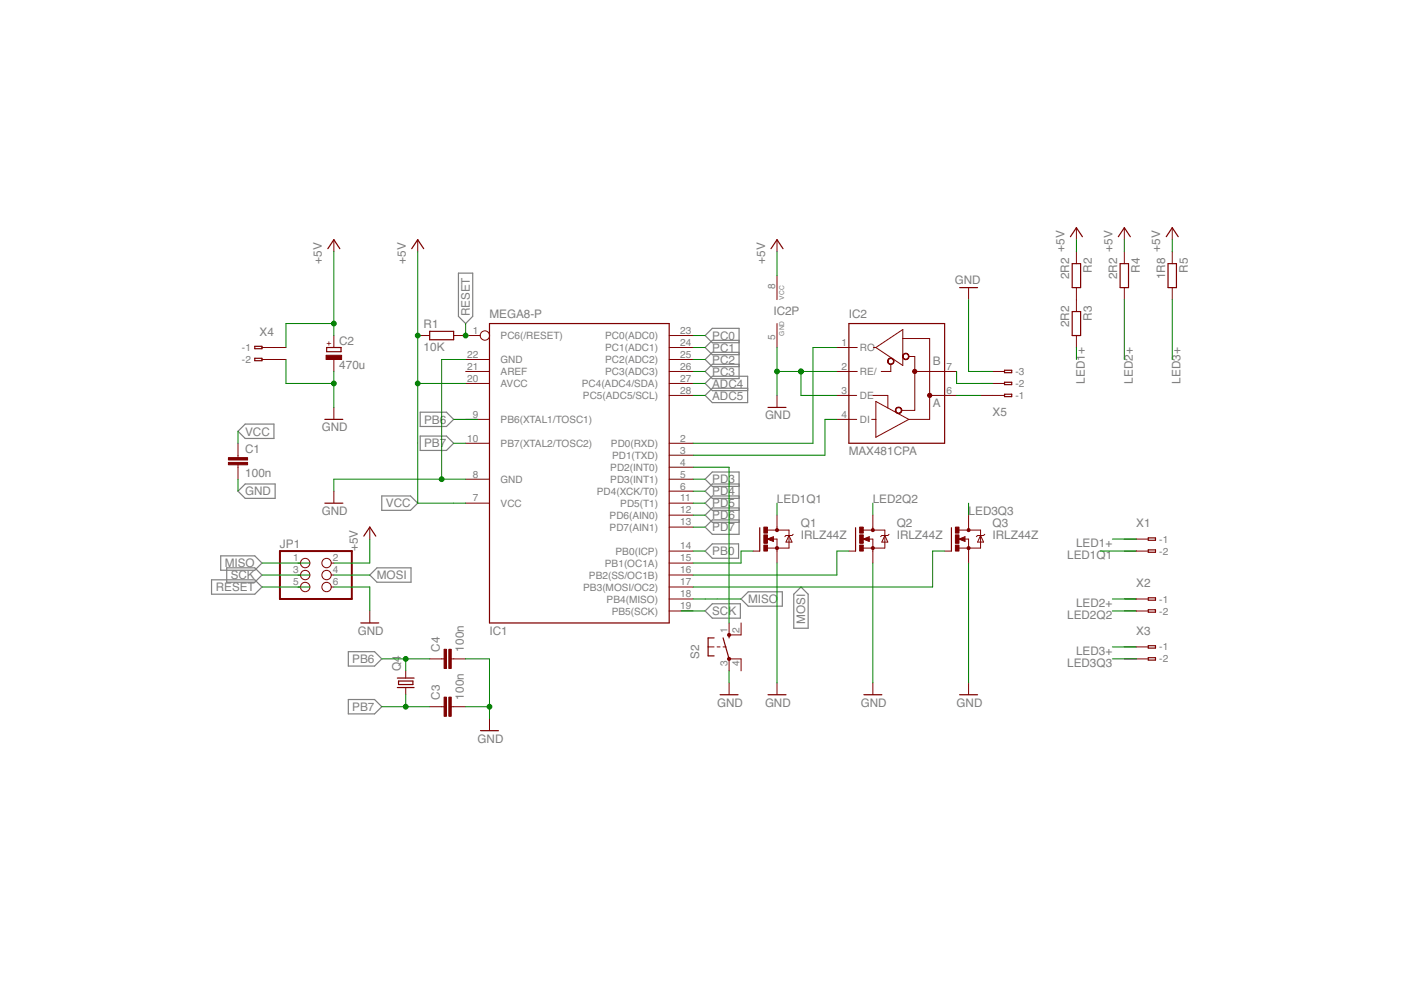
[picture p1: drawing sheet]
<svg xmlns="http://www.w3.org/2000/svg" width="297mm" height="210mm" viewBox="0 0 297 210" stroke-linecap="round" stroke-linejoin="round" font-family="sans-serif">
<g fill="#808080" stroke="#808080" stroke-width=".25">
<path d="M50.5 104.1l1.5-1.5z"/>
<path d="M52 102.6h6.3z"/>
<path d="M50.5 104.1l1.5 1.6z"/>
<path d="M52 105.7h6.3z"/>
<path d="M58.3 102.6v3.1z"/>
<path d="M169.8 124.5l1.5 1.5z"/>
<path d="M171.3 126v7.2z"/>
<path d="M169.8 124.5l-1.5 1.5z"/>
<path d="M168.3 126v7.2z"/>
<path d="M168.3 133.2h3z"/>
<path d="M78.4 121.9l1.5-1.5z"/>
<path d="M79.9 120.4h7.2z"/>
<path d="M78.4 121.9l1.5 1.5z"/>
<path d="M79.9 123.4h7.2z"/>
<path d="M87.1 120.4v3z"/>
<path d="M149.5 116.8l1.5-1.5z"/>
<path d="M151 115.3h5.6z"/>
<path d="M149.5 116.8l1.5 1.6z"/>
<path d="M151 118.4h5.6z"/>
<path d="M156.6 115.3v3.1z"/>
<path d="M94.7 90.4l1.5-1.5z"/>
<path d="M89.1 90.4h5.6z"/>
<path d="M94.7 87.4l1.5 1.5z"/>
<path d="M89.1 87.4h5.6z"/>
<path d="M89.1 87.4v3z"/>
<path d="M79.4 141.2l1.5-1.5z"/>
<path d="M73.9 141.2h5.5z"/>
<path d="M79.4 138.2l1.5 1.5z"/>
<path d="M73.9 138.2h5.5z"/>
<path d="M73.9 138.2v3z"/>
<path d="M96.2 94l-1.5 1.5z"/>
<path d="M89.1 95.5h5.6z"/>
<path d="M94.7 92.5l1.5 1.5z"/>
<path d="M89.1 92.5h5.6z"/>
<path d="M89.1 92.5v3z"/>
<path d="M79.4 151.4l1.5-1.6z"/>
<path d="M73.9 151.4h5.5z"/>
<path d="M79.4 148.3l1.5 1.5z"/>
<path d="M73.9 148.3h5.5z"/>
<path d="M73.9 148.3v3.1z"/>
<path d="M157.1 127l1.5-1.5z"/>
<path d="M158.6 125.5h7.3z"/>
<path d="M157.1 127l1.5 1.5z"/>
<path d="M158.6 128.5h7.3z"/>
<path d="M165.9 125.5v3z"/>
<path d="M55.5 119.4l-1.5 1.5z"/>
<path d="M46.8 120.9h7.2z"/>
<path d="M54 117.9l1.5 1.5z"/>
<path d="M46.8 117.9h7.2z"/>
<path d="M46.8 117.9v3z"/>
<path d="M149.5 129.5l1.5-1.5z"/>
<path d="M151 128h6z"/>
<path d="M149.5 129.5l1.5 1.6z"/>
<path d="M151 131.1h6z"/>
<path d="M157 128v3.1z"/>
<path d="M55.5 121.9l-1.5 1.5z"/>
<path d="M48.1 123.4h5.9z"/>
<path d="M54 120.4l1.5 1.5z"/>
<path d="M48.1 120.4h5.9z"/>
<path d="M48.1 120.4v3z"/>
<path d="M55.5 124.5l-1.5 1.5z"/>
<path d="M44.9 126h9.1z"/>
<path d="M54 122.9l1.5 1.6z"/>
<path d="M44.9 122.9h9.1z"/>
<path d="M44.9 122.9v3.1z"/>
<path d="M97.2 67.1l1.5 1.5z"/>
<path d="M97.2 57.9v9.2z"/>
<path d="M100.2 67.1l-1.5 1.5z"/>
<path d="M100.2 57.9v9.2z"/>
<path d="M97.2 57.9h3z"/>
<path d="M149.5 71.1l1.5-1.5z"/>
<path d="M151 69.6h5.7z"/>
<path d="M149.5 71.1l1.5 1.6z"/>
<path d="M151 72.7h5.7z"/>
<path d="M156.7 69.6v3.1z"/>
<path d="M149.5 73.7l1.5-1.5z"/>
<path d="M151 72.2h5.7z"/>
<path d="M149.5 73.7l1.5 1.5z"/>
<path d="M151 75.2h5.7z"/>
<path d="M156.7 72.2v3z"/>
<path d="M149.5 76.2l1.5-1.5z"/>
<path d="M151 74.7h5.7z"/>
<path d="M149.5 76.2l1.5 1.5z"/>
<path d="M151 77.7h5.7z"/>
<path d="M156.7 74.7v3z"/>
<path d="M149.5 78.8l1.5-1.6z"/>
<path d="M151 77.2h5.7z"/>
<path d="M149.5 78.8l1.5 1.5z"/>
<path d="M151 80.3h5.7z"/>
<path d="M156.7 77.2v3.1z"/>
<path d="M149.5 81.3l1.5-1.5z"/>
<path d="M151 79.8h7.5z"/>
<path d="M149.5 81.3l1.5 1.5z"/>
<path d="M151 82.8h7.5z"/>
<path d="M158.5 79.8v3z"/>
<path d="M149.5 83.8l1.5-1.5z"/>
<path d="M151 82.3h7.5z"/>
<path d="M149.5 83.8l1.5 1.6z"/>
<path d="M151 85.4h7.5z"/>
<path d="M158.5 82.3v3.1z"/>
<path d="M149.5 111.8l1.5-1.6z"/>
<path d="M151 110.2h5.7z"/>
<path d="M149.5 111.8l1.5 1.5z"/>
<path d="M151 113.3h5.7z"/>
<path d="M156.7 110.2v3.1z"/>
<path d="M149.5 109.2l1.5-1.5z"/>
<path d="M151 107.7h5.7z"/>
<path d="M149.5 109.2l1.5 1.5z"/>
<path d="M151 110.7h5.7z"/>
<path d="M156.7 107.7v3z"/>
<path d="M149.5 106.7l1.5-1.5z"/>
<path d="M151 105.2h5.7z"/>
<path d="M149.5 106.7l1.5 1.5z"/>
<path d="M151 108.2h5.7z"/>
<path d="M156.7 105.2v3z"/>
<path d="M151 102.6l-1.5 1.5z"/>
<path d="M151 102.6h5.7z"/>
<path d="M149.5 104.1l1.5 1.6z"/>
<path d="M151 105.7h5.7z"/>
<path d="M156.7 102.6v3.1z"/>
<path d="M151 100.1l-1.5 1.5z"/>
<path d="M151 100.1h5.7z"/>
<path d="M149.5 101.6l1.5 1.5z"/>
<path d="M151 103.1h5.7z"/>
<path d="M156.7 100.1v3z"/>
<path d="M50.5 91.4l1.5-1.5z"/>
<path d="M52 89.9h6.1z"/>
<path d="M50.5 91.4l1.5 1.6z"/>
<path d="M52 93h6.1z"/>
<path d="M58.1 89.9v3.1z"/>
<path d="M87 105.2l1.6 1.5z"/>
<path d="M80.9 105.2h6.1z"/>
<path d="M88.6 106.7l-1.6 1.5z"/>
<path d="M80.9 108.2h6.1z"/>
<path d="M80.9 105.2v3z"/>
</g>
<g fill="#800000" stroke="#800000" stroke-width=".21">
<path d="M70.8 104.1v2.6z"/>
<path d="M141.9 129.5h5.1z"/>
<path d="M98.7 94h5.1z"/>
<path d="M98.7 88.9h5.1z"/>
<path d="M98.7 101.6h5.1z"/>
<path d="M98.7 106.7h5.1z"/>
<path d="M98.7 76.2h5.1z"/>
<path d="M98.7 78.8h5.1z"/>
<path d="M98.7 81.3h5.1z"/>
<path d="M141.9 127h5.1z"/>
<path d="M141.9 124.5h5.1z"/>
<path d="M141.9 121.9h5.1z"/>
<path d="M141.9 119.4h5.1z"/>
<path d="M141.9 116.8h5.1z"/>
<path d="M141.9 111.8h5.1z"/>
<path d="M141.9 109.2h5.1z"/>
<path d="M141.9 106.7h5.1z"/>
<path d="M141.9 104.1h5.1z"/>
<path d="M141.9 101.6h5.1z"/>
<path d="M141.9 99.1h5.1z"/>
<path d="M141.9 96.5h5.1z"/>
<path d="M141.9 94h5.1z"/>
<path d="M141.9 83.8h5.1z"/>
<path d="M141.9 81.3h5.1z"/>
<path d="M141.9 78.8h5.1z"/>
<path d="M141.9 76.2h5.1z"/>
<path d="M141.9 73.7h5.1z"/>
<path d="M141.9 71.1h5.1z"/>
<path d="M98.7 71.1h3.1z"/>
<path d="M177.4 73.7h2.6z"/>
<path d="M177.4 78.8h2.6z"/>
<path d="M177.4 83.8h2.6z"/>
<path d="M177.4 88.9h2.6z"/>
<path d="M200.3 83.8h2.5z"/>
<path d="M200.3 78.8h2.5z"/>
<path d="M191.4 69.9v1.9z"/>
<path d="M191.4 71.8v5.7z"/>
<path d="M185.7 73.7l5.7 3.8z"/>
<path d="M185.7 73.7l5.7-3.8z"/>
<path d="M185.7 88.9v3.8z"/>
<path d="M185.7 85.1v3.8z"/>
<path d="M185.7 85.1l7 3.8z"/>
<path d="M185.7 92.7l7-3.8z"/>
<path d="M186.8 78.8h2.1z"/>
<path d="M188.9 77.2v1.6z"/>
<path d="M185.1 83.8h3.1z"/>
<path d="M188.2 83.8v2.7z"/>
<path d="M192.7 88.9h4.4z"/>
<path d="M197.1 83.8v5.1z"/>
<path d="M197.1 71.8v12z"/>
<path d="M191.4 71.8h5.7z"/>
<path d="M191.2 87h2.8z"/>
<path d="M194 78.8v8.2z"/>
<path d="M194 75.6v3.2z"/>
<path d="M192.7 75.6h1.3z"/>
<path d="M194 78.8h6.3z"/>
<path d="M197.1 83.8h3.2z"/>
<path d="M180 73.7h1.8z"/>
<path d="M185.2 73.7h.5z"/>
<path d="M180 78.8h1.8z"/>
<path d="M180 88.9h1.6z"/>
<path d="M184.8 88.9h.9z"/>
<path d="M180 83.8h1.6z"/>
<path d="M164.7 58.4v5.1z"/>
<path d="M164.7 68.6v5.1z"/>
<path d="M164.7 109.2v2.6z"/>
<path d="M164.7 116.8v2.6z"/>
<path d="M159.7 116.8h1.4z"/>
<path d="M162.7 112.4h2z"/>
<path d="M164.7 114.3v1.9z"/>
<path d="M162.7 116.2h2z"/>
<path d="M164.7 111.8v.6z"/>
<path d="M164.7 112.4h2.6z"/>
<path d="M167.3 112.4v1.1z"/>
<path d="M167.3 113.5v2.7z"/>
<path d="M164.7 116.2h2.6z"/>
<path d="M164.7 116.2v.6z"/>
<path d="M167.3 113.5l-.7 1.4z"/>
<path d="M166.6 114.9h1.3z"/>
<path d="M167.3 113.5l.6 1.4z"/>
<path d="M166.6 113.5h.7z"/>
<path d="M167.3 113.5h.6z"/>
<path d="M167.9 113.5l.3-.2z"/>
<path d="M166.6 113.5l-.2 .3z"/>
<path d="M162.7 114.3l1.3 .5z"/>
<path d="M164 113.8v1z"/>
<path d="M162.7 114.3l1.3-.5z"/>
<path d="M163.9 114.3h.8z"/>
<path d="M185.1 109.2v2.6z"/>
<path d="M185.1 116.8v2.6z"/>
<path d="M180 116.8h1.4z"/>
<path d="M183 112.4h2.1z"/>
<path d="M185.1 114.3v1.9z"/>
<path d="M183 116.2h2.1z"/>
<path d="M185.1 111.8v.6z"/>
<path d="M185.1 112.4h2.5z"/>
<path d="M187.6 112.4v1.1z"/>
<path d="M187.6 113.5v2.7z"/>
<path d="M185.1 116.2h2.5z"/>
<path d="M185.1 116.2v.6z"/>
<path d="M187.6 113.5l-.6 1.4z"/>
<path d="M187 114.9h1.2z"/>
<path d="M187.6 113.5l.6 1.4z"/>
<path d="M187 113.5h.6z"/>
<path d="M187.6 113.5h.6z"/>
<path d="M188.2 113.5l.3-.2z"/>
<path d="M187 113.5l-.3 .3z"/>
<path d="M183 114.3l1.3 .5z"/>
<path d="M184.3 113.8v1z"/>
<path d="M183 114.3l1.3-.5z"/>
<path d="M184.2 114.3h.9z"/>
<path d="M205.4 109.2v2.6z"/>
<path d="M205.4 116.8v2.6z"/>
<path d="M200.3 116.8h1.4z"/>
<path d="M203.4 112.4h2z"/>
<path d="M205.4 114.3v1.9z"/>
<path d="M203.3 116.2h2.1z"/>
<path d="M205.4 111.8v.6z"/>
<path d="M205.4 112.4h2.5z"/>
<path d="M207.9 112.4v1.1z"/>
<path d="M207.9 113.5v2.7z"/>
<path d="M205.4 116.2h2.5z"/>
<path d="M205.4 116.2v.6z"/>
<path d="M207.9 113.5l-.6 1.4z"/>
<path d="M207.3 114.9h1.2z"/>
<path d="M207.9 113.5l.6 1.4z"/>
<path d="M207.3 113.5h.6z"/>
<path d="M207.9 113.5h.6z"/>
<path d="M208.5 113.5l.3-.2z"/>
<path d="M207.3 113.5l-.3 .3z"/>
<path d="M203.3 114.3l1.3 .5z"/>
<path d="M204.6 113.8v1z"/>
<path d="M203.3 114.3l1.3-.5z"/>
<path d="M204.5 114.3h.9z"/>
<path d="M96.2 71.1h2.5z"/>
<path d="M88.6 71.1h2.5z"/>
<path d="M228.2 61v2.5z"/>
<path d="M228.2 53.4v2.5z"/>
<path d="M228.2 71.1v2.6z"/>
<path d="M228.2 63.5v2.6z"/>
<path d="M238.4 61v2.5z"/>
<path d="M238.4 53.4v2.5z"/>
<path d="M248.5 61v2.5z"/>
<path d="M248.5 53.4v2.5z"/>
<path d="M50.5 94v2.5z"/>
<path d="M50.5 99.1v2.5z"/>
<path d="M50.5 96.5v.5z"/>
<path d="M50.5 98.6v.5z"/>
<path d="M70.8 76.2v2.6z"/>
<path d="M70.8 71.1v2.6z"/>
<path d="M164.7 83.8v2.6z"/>
<path d="M240.9 114.3h2.6z"/>
<path d="M240.9 116.8h2.6z"/>
<path d="M238.4 116.8h2.5z"/>
<path d="M238.4 114.3h2.5z"/>
<path d="M240.9 127h2.6z"/>
<path d="M240.9 129.5h2.6z"/>
<path d="M238.4 129.5h2.5z"/>
<path d="M238.4 127h2.5z"/>
<path d="M240.9 137.2h2.6z"/>
<path d="M240.9 139.7h2.6z"/>
<path d="M238.4 139.7h2.5z"/>
<path d="M238.4 137.2h2.5z"/>
<path d="M55.5 73.7h2.6z"/>
<path d="M55.5 76.2h2.6z"/>
<path d="M58.1 76.2h2.5z"/>
<path d="M58.1 73.7h2.5z"/>
<path d="M70.8 50.8v2.6z"/>
<path d="M70.8 86.4v2.5z"/>
<path d="M88.6 50.8v2.6z"/>
<path d="M228.2 48.3v2.5z"/>
<path d="M238.4 48.3v2.5z"/>
<path d="M248.5 48.3v2.5z"/>
<path d="M154.6 144.8v2.5z"/>
<path d="M164.7 144.8v2.5z"/>
<path d="M185.1 144.8v2.5z"/>
<path d="M205.4 144.8v2.5z"/>
<path d="M164.7 50.8v2.6z"/>
<path d="M205.4 61v2.5z"/>
<path d="M154.6 139.7v2.5z"/>
<path d="M154.6 132.1v2.5z"/>
<path d="M157.1 132.1v2.5z"/>
<path d="M157.1 139.7v2.5z"/>
<path d="M152 137.2h.7z"/>
<path d="M153.3 137.2h.6z"/>
<path d="M150.1 137.2h1.3z"/>
<path d="M154.6 134.6h2.5z"/>
<path d="M154.6 139.7h2.5z"/>
<path d="M86 142.2v1.6z"/>
<path d="M86 145.8v1.5z"/>
<path d="M91.1 149.8h2.5z"/>
<path d="M96.2 149.8h2.5z"/>
<path d="M93.6 149.8h.5z"/>
<path d="M95.7 149.8h.5z"/>
<path d="M91.1 139.7h2.5z"/>
<path d="M96.2 139.7h2.5z"/>
<path d="M93.6 139.7h.5z"/>
<path d="M95.7 139.7h.5z"/>
<path d="M103.8 152.4v2.5z"/>
<path d="M63.2 119.4h.5z"/>
<path d="M70.2 119.4h.6z"/>
<path d="M63.2 121.9h.5z"/>
<path d="M70.2 121.9h.6z"/>
<path d="M63.2 124.5h.5z"/>
<path d="M70.2 124.5h.6z"/>
<path d="M78.4 111.8v2.5z"/>
<path d="M78.4 129.5v2.6z"/>
<path d="M210.4 83.8h2.6z"/>
<path d="M210.4 81.3h2.6z"/>
<path d="M210.4 78.8h2.6z"/>
<path d="M207.9 78.8h2.5z"/>
<path d="M207.9 83.8h2.5z"/>
<path d="M207.9 81.3h2.5z"/>
<path d="M188.3 76.2a.7 .7 0 0 1 1.1 0 .7 .7 0 0 1-.3 1.1 .7 .7 0 0 1-.9-.7h.1a.58 .58 0 0 1 .8-.5 .58 .58 0 0 1 .1 1 .58 .58 0 0 1-.9-.3l-.1-.2z" fill-rule="evenodd"/>
<path d="M191.5 75.1a.7 .7 0 0 1 1.1 .1 .7 .7 0 0 1-.3 1 .7 .7 0 0 1-1-.6h.2a.57 .57 0 0 1 .8-.5 .57 .57 0 0 1 .1 1 .57 .57 0 0 1-.9-.3l-.2-.2z" fill-rule="evenodd"/>
<path d="M190 86.6a.7 .7 0 0 1 1.1 0 .7 .7 0 0 1-.3 1 .7 .7 0 0 1-1-.6h.1a.58 .58 0 0 1 .9-.5 .58 .58 0 0 1 .1 1 .58 .58 0 0 1-.9-.3l-.2-.2z" fill-rule="evenodd"/>
<path d="M193.5 78.5a.46 .46 0 0 1 .8 0 .46 .46 0 0 1-.2 .7 .46 .46 0 0 1-.6-.4h.5h-.5z" fill-rule="evenodd"/>
<path d="M196.7 83.6a.46 .46 0 0 1 .8 0 .46 .46 0 0 1-.2 .7 .46 .46 0 0 1-.6-.5l.5 .1-.5-.1z" fill-rule="evenodd"/>
<circle cx="164.7" cy="116.2" r=".33"/>
<circle cx="164.7" cy="112.4" r=".33"/>
<circle cx="185.1" cy="116.2" r=".33"/>
<circle cx="185.1" cy="112.4" r=".33"/>
<circle cx="205.4" cy="116.2" r=".33"/>
<circle cx="205.4" cy="112.4" r=".33"/>
<circle cx="154.6" cy="139.7" r=".33"/>
<circle cx="154.6" cy="134.6" r=".33"/>
</g>
<g fill="#800000" stroke="#800000" stroke-width=".25">
<path d="M68.9 106.7h3.8z"/>
<path d="M103.8 68.6h38.1z"/>
<path d="M141.9 68.6v63.5z"/>
<path d="M103.8 132.1h38.1z"/>
<path d="M103.8 68.6v63.5z"/>
<path d="M180 68.6h20.3z"/>
<path d="M200.3 68.6v10.2z"/>
<path d="M200.3 78.8v5z"/>
<path d="M200.3 83.8v10.2z"/>
<path d="M180 94h20.3z"/>
<path d="M180 88.9v5.1z"/>
<path d="M180 83.8v5.1z"/>
<path d="M180 78.8v5z"/>
<path d="M180 73.7v5.1z"/>
<path d="M180 68.6v5.1z"/>
<path d="M161.1 111.9v4.9z"/>
<path d="M181.4 111.9v4.9z"/>
<path d="M201.7 111.9v4.9z"/>
<path d="M91.1 72h5.1z"/>
<path d="M91.1 70.3h5.1z"/>
<path d="M96.2 70.3v1.7z"/>
<path d="M91.1 70.3v1.7z"/>
<path d="M227.3 55.9v5.1z"/>
<path d="M229.1 55.9v5.1z"/>
<path d="M227.3 61h1.8z"/>
<path d="M227.3 55.9h1.8z"/>
<path d="M227.3 66.1v5z"/>
<path d="M229.1 66.1v5z"/>
<path d="M227.3 71.1h1.8z"/>
<path d="M227.3 66.1h1.8z"/>
<path d="M237.5 55.9v5.1z"/>
<path d="M239.3 55.9v5.1z"/>
<path d="M237.5 61h1.8z"/>
<path d="M237.5 55.9h1.8z"/>
<path d="M247.6 55.9v5.1z"/>
<path d="M249.4 55.9v5.1z"/>
<path d="M247.6 61h1.8z"/>
<path d="M247.6 55.9h1.8z"/>
<path d="M69.3 74.6h3z"/>
<path d="M72.3 73.7v.9z"/>
<path d="M69.3 73.7v.9z"/>
<path d="M69.3 73.7h3z"/>
<path d="M162.8 86.4h3.8z"/>
<path d="M243.5 114v.6z"/>
<path d="M243.5 114.6h1.5z"/>
<path d="M245 114v.6z"/>
<path d="M243.5 114h1.5z"/>
<path d="M243.5 116.6v.5z"/>
<path d="M243.5 117.1h1.5z"/>
<path d="M245 116.6v.5z"/>
<path d="M243.5 116.6h1.5z"/>
<path d="M243.5 126.7v.6z"/>
<path d="M243.5 127.3h1.5z"/>
<path d="M245 126.7v.6z"/>
<path d="M243.5 126.7h1.5z"/>
<path d="M243.5 129.3v.5z"/>
<path d="M243.5 129.8h1.5z"/>
<path d="M245 129.3v.5z"/>
<path d="M243.5 129.3h1.5z"/>
<path d="M243.5 136.9v.5z"/>
<path d="M243.5 137.4h1.5z"/>
<path d="M245 136.9v.5z"/>
<path d="M243.5 136.9h1.5z"/>
<path d="M243.5 139.4v.6z"/>
<path d="M243.5 140h1.5z"/>
<path d="M245 139.4v.6z"/>
<path d="M243.5 139.4h1.5z"/>
<path d="M55.5 73.4v.5z"/>
<path d="M54 73.9h1.5z"/>
<path d="M54 73.4v.5z"/>
<path d="M54 73.4h1.5z"/>
<path d="M55.5 76v.5z"/>
<path d="M54 76.5h1.5z"/>
<path d="M54 76v.5z"/>
<path d="M54 76h1.5z"/>
<path d="M70.8 50.8l1.3 1.9z"/>
<path d="M70.8 50.8l-1.3 1.9z"/>
<path d="M68.9 88.9h3.8z"/>
<path d="M88.6 50.8l1.2 1.9z"/>
<path d="M88.6 50.8l-1.3 1.9z"/>
<path d="M228.2 48.3l1.3 1.9z"/>
<path d="M228.2 48.3l-1.3 1.9z"/>
<path d="M238.4 48.3l1.2 1.9z"/>
<path d="M238.4 48.3l-1.3 1.9z"/>
<path d="M248.5 48.3l1.3 1.9z"/>
<path d="M248.5 48.3l-1.2 1.9z"/>
<path d="M152.7 147.3h3.8z"/>
<path d="M162.8 147.3h3.8z"/>
<path d="M183.2 147.3h3.8z"/>
<path d="M203.5 147.3h3.8z"/>
<path d="M164.7 50.8l1.3 1.9z"/>
<path d="M164.7 50.8l-1.2 1.9z"/>
<path d="M203.5 61h3.8z"/>
<path d="M154.6 134.6v.7z"/>
<path d="M150.1 135.3h1.3z"/>
<path d="M150.1 139.1h1.3z"/>
<path d="M150.1 135.3v1.9z"/>
<path d="M150.1 137.2v1.9z"/>
<path d="M153.3 135.3l1.3 4.4z"/>
<path d="M84.5 145.1h3z"/>
<path d="M87.5 144.4v.7z"/>
<path d="M84.5 144.4h3z"/>
<path d="M84.5 144.4v.7z"/>
<path d="M84.2 143.8h3.6z"/>
<path d="M84.2 145.8h3.6z"/>
<path d="M101.9 154.9h3.8z"/>
<path d="M78.4 111.8l1.3 1.9z"/>
<path d="M78.4 111.8l-1.3 1.9z"/>
<path d="M76.5 132.1h3.8z"/>
<path d="M213 83.6v.5z"/>
<path d="M213 83.6h1.5z"/>
<path d="M214.5 83.6v.5z"/>
<path d="M213 84.1h1.5z"/>
<path d="M213 81v.6z"/>
<path d="M213 81h1.5z"/>
<path d="M214.5 81v.6z"/>
<path d="M213 81.6h1.5z"/>
<path d="M213 78.5v.5z"/>
<path d="M213 78.5h1.5z"/>
<path d="M214.5 78.5v.5z"/>
<path d="M213 79h1.5z"/>
</g>
<g fill="none" stroke="#800000" stroke-width=".21">
<circle cx="102.8" cy="71.1" r=".99"/>
<circle cx="64.7" cy="119.4" r=".99"/>
<circle cx="69.2" cy="119.4" r=".99"/>
<circle cx="64.7" cy="121.9" r=".99"/>
<circle cx="64.7" cy="124.5" r=".99"/>
<circle cx="69.2" cy="121.9" r=".99"/>
<circle cx="69.2" cy="124.5" r=".99"/>
</g>
<g fill="#800000" stroke="#800000" stroke-width=".21">
<path d="M161.9 115.6h.8v1.2h-.8z"/>
<path d="M161.9 111.8h.8v1.2h-.8z"/>
<path d="M161.9 113.4h.8v1.8h-.8z"/>
<path d="M182.3 115.6h.7v1.2h-.7z"/>
<path d="M182.3 111.8h.7v1.2h-.7z"/>
<path d="M182.3 113.4h.7v1.8h-.7z"/>
<path d="M202.6 115.6h.7v1.2h-.7z"/>
<path d="M202.6 111.8h.7v1.2h-.7z"/>
<path d="M202.6 113.4h.7v1.8h-.7z"/>
<path d="M48.4 98h4.1v.6h-4.1z"/>
<path d="M48.4 97h4.1v.5h-4.1z"/>
<path d="M69.1 75.3h3.3v.9h-3.3z"/>
<path d="M95.2 147.8h.5v4.1h-.5z"/>
<path d="M94.1 147.8h.6v4.1h-.6z"/>
<path d="M95.2 137.7h.5v4h-.5z"/>
<path d="M94.1 137.7h.6v4h-.6z"/>
</g>
<g fill="#800000" stroke="#800000" stroke-width=".32">
<path d="M163 114.3l.9-.3z"/>
<path d="M163 114.3l.9 .3z"/>
<path d="M163.9 114.3v.3z"/>
<path d="M163.6 114.3h.3z"/>
<path d="M183.3 114.3l.9-.3z"/>
<path d="M183.3 114.3l.9 .3z"/>
<path d="M184.2 114.3v.3z"/>
<path d="M183.9 114.3h.3z"/>
<path d="M203.6 114.3l.9-.3z"/>
<path d="M203.6 114.3l.9 .3z"/>
<path d="M204.5 114.3v.3z"/>
<path d="M204.2 114.3h.3z"/>
</g>
<g fill="#800000" stroke="#800000" stroke-width=".42">
<path d="M59.4 127h15.2z"/>
<path d="M74.6 116.8v10.2z"/>
<path d="M59.4 116.8h15.2z"/>
<path d="M59.4 116.8v10.2z"/>
</g>
<g fill="#008000" stroke="#008000" stroke-width=".21">
<path d="M154.6 142.2v2.6z"/>
<path d="M164.7 119.4v25.4z"/>
<path d="M185.1 119.4v25.4z"/>
<path d="M205.4 119.4v25.4z"/>
<path d="M164.7 73.7v5.1z"/>
<path d="M169.8 83.8h7.6z"/>
<path d="M169.8 78.8v5z"/>
<path d="M169.8 78.8h7.6z"/>
<path d="M164.7 78.8h5.1z"/>
<path d="M164.7 78.8v5z"/>
<path d="M205.4 63.5v15.3z"/>
<path d="M205.4 78.8h5z"/>
<path d="M98.7 139.7h5.1z"/>
<path d="M103.8 139.7v10.1z"/>
<path d="M103.8 149.8v2.6z"/>
<path d="M98.7 149.8h5.1z"/>
<path d="M93.6 101.6h5.1z"/>
<path d="M93.6 76.2h5.1z"/>
<path d="M93.6 76.2v25.4z"/>
<path d="M70.8 101.6h22.8z"/>
<path d="M70.8 101.6v2.5z"/>
<path d="M70.8 78.8v2.5z"/>
<path d="M70.8 81.3v5.1z"/>
<path d="M60.6 76.2v5.1z"/>
<path d="M60.6 81.3h10.2z"/>
<path d="M78.4 124.5v5z"/>
<path d="M70.8 124.5h7.6z"/>
<path d="M50.5 101.6v2.5z"/>
<path d="M147 119.4h10.1z"/>
<path d="M157.1 116.8v2.6z"/>
<path d="M157.1 116.8h2.6z"/>
<path d="M147 121.9h30.4z"/>
<path d="M177.4 116.8v5.1z"/>
<path d="M177.4 116.8h2.6z"/>
<path d="M147 124.5h50.7z"/>
<path d="M197.7 116.8v7.7z"/>
<path d="M197.7 116.8h2.6z"/>
<path d="M70.8 121.9h7.6z"/>
<path d="M154.6 99.1v33z"/>
<path d="M147 99.1h7.6z"/>
<path d="M147 116.8h2.5z"/>
<path d="M228.2 50.8v2.6z"/>
<path d="M238.4 50.8v2.6z"/>
<path d="M248.5 50.8v2.6z"/>
<path d="M164.7 53.4v5z"/>
<path d="M70.8 68.6v2.5z"/>
<path d="M70.8 53.4v15.2z"/>
<path d="M60.6 68.6v5.1z"/>
<path d="M60.6 68.6h10.2z"/>
<path d="M78.4 114.3v5.1z"/>
<path d="M70.8 119.4h7.6z"/>
<path d="M147 94h25.4z"/>
<path d="M172.4 73.7v20.3z"/>
<path d="M172.4 73.7h5z"/>
<path d="M174.9 88.9h2.5z"/>
<path d="M174.9 88.9v7.6z"/>
<path d="M147 96.5h27.9z"/>
<path d="M202.8 83.8h5.1z"/>
<path d="M202.8 78.8v2.5z"/>
<path d="M202.8 81.3h7.6z"/>
<path d="M164.7 106.7v2.5z"/>
<path d="M233.3 116.8h7.6z"/>
<path d="M235.8 129.5h5.1z"/>
<path d="M185.1 106.7v2.5z"/>
<path d="M235.8 139.7h5.1z"/>
<path d="M205.4 106.7v2.5z"/>
<path d="M228.2 73.7v2.5z"/>
<path d="M235.8 114.3h5.1z"/>
<path d="M238.4 63.5v12.7z"/>
<path d="M235.8 127h5.1z"/>
<path d="M248.5 63.5v12.7z"/>
<path d="M235.8 137.2h5.1z"/>
<path d="M96.2 88.9h5z"/>
<path d="M86 139.7h5.1z"/>
<path d="M86 139.7v2.5z"/>
<path d="M80.9 139.7h5.1z"/>
<path d="M96.2 94h2.5z"/>
<path d="M86 149.8h5.1z"/>
<path d="M86 147.3v2.5z"/>
<path d="M80.9 149.8h5.1z"/>
<path d="M147 127h2.5z"/>
<path d="M149.5 127h2.5z"/>
<path d="M152 127h5.1z"/>
<path d="M55.5 119.4h10.2z"/>
<path d="M144.4 129.5h5.1z"/>
<path d="M55.5 121.9h10.2z"/>
<path d="M55.5 124.5h10.2z"/>
<path d="M98.7 68.6v2.5z"/>
<path d="M147 71.1h2.5z"/>
<path d="M147 73.7h2.5z"/>
<path d="M147 76.2h2.5z"/>
<path d="M147 78.8h2.5z"/>
<path d="M147 81.3h2.5z"/>
<path d="M147 83.8h2.5z"/>
<path d="M147 111.8h2.5z"/>
<path d="M147 109.2h2.5z"/>
<path d="M147 106.7h2.5z"/>
<path d="M147 104.1h2.5z"/>
<path d="M147 101.6h2.5z"/>
<path d="M50.5 91.4v2.6z"/>
<path d="M88.6 53.4v17.7z"/>
<path d="M91.1 81.3h7.6z"/>
<path d="M88.6 71.1v10.2z"/>
<path d="M96.2 106.7h2.5z"/>
<path d="M88.6 106.7h7.6z"/>
<path d="M88.6 94v12.7z"/>
<path d="M88.6 81.3v12.7z"/>
<path d="M88.6 81.3h2.5z"/>
<circle cx="169.8" cy="78.8" r=".51"/>
<circle cx="164.7" cy="78.8" r=".51"/>
<circle cx="103.8" cy="149.8" r=".51"/>
<circle cx="93.6" cy="101.6" r=".51"/>
<circle cx="70.8" cy="81.3" r=".51"/>
<circle cx="70.8" cy="68.6" r=".51"/>
<circle cx="86" cy="139.7" r=".51"/>
<circle cx="86" cy="149.8" r=".51"/>
<circle cx="98.7" cy="71.1" r=".51"/>
<circle cx="88.6" cy="71.1" r=".51"/>
<circle cx="88.6" cy="81.3" r=".51"/>
</g>
<g font-size="2.5" fill="#808080">
<text x="225.7" y="53.4" transform="rotate(-90 225.7 53.4)">+5V</text>
<text x="235.8" y="53.4" transform="rotate(-90 235.8 53.4)">+5V</text>
<text x="246" y="53.4" transform="rotate(-90 246 53.4)">+5V</text>
<text x="68.2" y="55.9" transform="rotate(-90 68.2 55.9)">+5V</text>
<text x="86" y="55.9" transform="rotate(-90 86 55.9)">+5V</text>
<text x="162.2" y="55.9" transform="rotate(-90 162.2 55.9)">+5V</text>
<text x="226.7" y="59.2" transform="rotate(-90 226.7 59.2)">2R2</text>
<text x="231.5" y="57.8" transform="rotate(-90 231.5 57.8)">R2</text>
<text x="236.9" y="59.2" transform="rotate(-90 236.9 59.2)">2R2</text>
<text x="241.7" y="57.8" transform="rotate(-90 241.7 57.8)">R4</text>
<text x="247" y="59.2" transform="rotate(-90 247 59.2)">1R8</text>
<text x="251.8" y="57.8" transform="rotate(-90 251.8 57.8)">R5</text>
<text x="202.4" y="60.2">GND</text>
<text x="55" y="71.1">X4</text>
<text x="89.8" y="69.6">R1</text>
<text x="99.6" y="67.1" transform="rotate(-90 99.6 67.1)">RESET</text>
<text x="103.8" y="67.3">MEGA8-P</text>
<text x="164" y="66.8">IC2P</text>
<text x="180" y="67.3">IC2</text>
<text x="226.7" y="69.4" transform="rotate(-90 226.7 69.4)">2R2</text>
<text x="231.5" y="68" transform="rotate(-90 231.5 68)">R3</text>
<text x="71.9" y="73.2">C2</text>
<text x="89.8" y="74.4">10K</text>
<text x="151" y="72">PC0</text>
<text x="151" y="74.6">PC1</text>
<text x="151" y="77.1">PC2</text>
<text x="197.7" y="77.5">B</text>
<text x="71.9" y="78.3">470u</text>
<text x="151" y="79.6">PC3</text>
<text x="151" y="82.2">ADC4</text>
<text x="230" y="81.4" transform="rotate(-90 230 81.4)">LED1+</text>
<text x="240.2" y="81.4" transform="rotate(-90 240.2 81.4)">LED2+</text>
<text x="250.3" y="81.4" transform="rotate(-90 250.3 81.4)">LED3+</text>
<text x="89.9" y="89.8">PB6</text>
<text x="151" y="84.7">ADC5</text>
<text x="162.2" y="88.9">GND</text>
<text x="197.7" y="86.4">A</text>
<text x="210.4" y="88.1">X5</text>
<text x="52" y="92.3">VCC</text>
<text x="68.2" y="91.4">GND</text>
<text x="89.9" y="94.9">PB7</text>
<text x="52" y="101.2">100n</text>
<text x="52" y="96.1">C1</text>
<text x="180" y="96.5">MAX481CPA</text>
<text x="52" y="105">GND</text>
<text x="81.8" y="107.6">VCC</text>
<text x="151" y="107.6">PD5</text>
<text x="151" y="105">PD4</text>
<text x="151" y="102.5">PD3</text>
<text x="164.7" y="106.7">LED1Q1</text>
<text x="185.1" y="106.7">LED2Q2</text>
<text x="68.2" y="109.2">GND</text>
<text x="151" y="112.7">PD7</text>
<text x="151" y="110.1">PD6</text>
<text x="169.8" y="111.8">Q1</text>
<text x="190.1" y="111.8">Q2</text>
<text x="205.4" y="109.2">LED3Q3</text>
<text x="210.4" y="111.8">Q3</text>
<text x="240.9" y="111.8">X1</text>
<text x="59.3" y="116.2">JP1</text>
<text x="75.9" y="116.8" transform="rotate(-90 75.9 116.8)">+5V</text>
<text x="151" y="117.7">PB0</text>
<text x="169.8" y="114.3">IRLZ44Z</text>
<text x="190.1" y="114.3">IRLZ44Z</text>
<text x="210.4" y="114.3">IRLZ44Z</text>
<text x="226.3" y="118.6">LED1Q1</text>
<text x="228.2" y="116.1">LED1+</text>
<text x="45.7" y="125.3">RESET</text>
<text x="47.7" y="120.3">MISO</text>
<text x="48.9" y="122.8">SCK</text>
<text x="79.9" y="122.8">MOSI</text>
<text x="240.9" y="124.5">X2</text>
<text x="151" y="130.4">SCK</text>
<text x="158.6" y="127.9">MISO</text>
<text x="226.3" y="131.3">LED2Q2</text>
<text x="228.2" y="128.8">LED2+</text>
<text x="75.9" y="134.6">GND</text>
<text x="103.8" y="134.6">IC1</text>
<text x="170.7" y="132.3" transform="rotate(-90 170.7 132.3)">MOSI</text>
<text x="240.9" y="134.6">X3</text>
<text x="74.7" y="140.6">PB6</text>
<text x="85" y="142.2" transform="rotate(-90 85 142.2)">Q4</text>
<text x="93.3" y="138.2" transform="rotate(-90 93.3 138.2)">C4</text>
<text x="98.3" y="138.2" transform="rotate(-90 98.3 138.2)">100n</text>
<text x="148.2" y="139.7" transform="rotate(-90 148.2 139.7)">S2</text>
<text x="226.3" y="141.5">LED3Q3</text>
<text x="228.2" y="138.9">LED3+</text>
<text x="93.3" y="148.3" transform="rotate(-90 93.3 148.3)">C3</text>
<text x="98.3" y="148.3" transform="rotate(-90 98.3 148.3)">100n</text>
<text x="152" y="149.8">GND</text>
<text x="162.2" y="149.8">GND</text>
<text x="182.5" y="149.8">GND</text>
<text x="202.8" y="149.8">GND</text>
<text x="74.7" y="150.7">PB7</text>
<text x="101.3" y="157.5">GND</text>
</g>
<g font-size="2.1" fill="#808080">
<text x="164.4" y="61.2" transform="rotate(-90 164.4 61.2)">8</text>
<text x="100.3" y="70.8">1</text>
<text x="106.1" y="71.9">PC6(/RESET)</text>
<text x="128.3" y="71.9">PC0(ADC0)</text>
<text x="144.2" y="70.8">23</text>
<text x="51.3" y="74.4">-1</text>
<text x="51.3" y="77">-2</text>
<text x="99.1" y="75.9">22</text>
<text x="106.1" y="77">GND</text>
<text x="128.3" y="77">PC2(ADC2)</text>
<text x="128.3" y="74.4">PC1(ADC1)</text>
<text x="144.2" y="75.9">25</text>
<text x="144.2" y="73.3">24</text>
<text x="164.4" y="72.1" transform="rotate(-90 164.4 72.1)">5</text>
<text x="178.4" y="73.3">1</text>
<text x="182.3" y="74.4">RO</text>
<text x="99.1" y="78.4">21</text>
<text x="99.1" y="80.9">20</text>
<text x="106.1" y="79.5">AREF</text>
<text x="106.1" y="82.1">AVCC</text>
<text x="123.4" y="82.1">PC4(ADC4/SDA)</text>
<text x="128.3" y="79.5">PC3(ADC3)</text>
<text x="144.2" y="83.5">28</text>
<text x="144.2" y="80.9">27</text>
<text x="144.2" y="78.4">26</text>
<text x="178.4" y="78.4">2</text>
<text x="178.4" y="83.5">3</text>
<text x="182.3" y="79.5">RE/</text>
<text x="200.6" y="83.5">6</text>
<text x="200.6" y="78.4">7</text>
<text x="215.3" y="82.1">-2</text>
<text x="215.3" y="79.5">-3</text>
<text x="100.3" y="88.6">9</text>
<text x="106.1" y="89.7">PB6(XTAL1/TOSC1)</text>
<text x="123.6" y="84.6">PC5(ADC5/SCL)</text>
<text x="178.4" y="88.6">4</text>
<text x="182.3" y="84.6">DE</text>
<text x="182.3" y="89.7">DI</text>
<text x="215.3" y="84.6">-1</text>
<text x="99.1" y="93.6">10</text>
<text x="106.1" y="94.8">PB7(XTAL2/TOSC2)</text>
<text x="129.5" y="94.8">PD0(RXD)</text>
<text x="144.2" y="93.6">2</text>
<text x="100.3" y="101.3">8</text>
<text x="129.4" y="99.8">PD2(INT0)</text>
<text x="129.8" y="97.3">PD1(TXD)</text>
<text x="144.2" y="101.3">5</text>
<text x="144.2" y="98.7">4</text>
<text x="144.2" y="96.2">3</text>
<text x="100.3" y="106.3">7</text>
<text x="106.1" y="102.4">GND</text>
<text x="106.1" y="107.4">VCC</text>
<text x="126.5" y="104.9">PD4(XCK/T0)</text>
<text x="129.4" y="102.4">PD3(INT1)</text>
<text x="131.5" y="107.4">PD5(T1)</text>
<text x="144.2" y="106.3">11</text>
<text x="144.2" y="103.8">6</text>
<text x="129.2" y="112.5">PD7(AIN1)</text>
<text x="129.2" y="110">PD6(AIN0)</text>
<text x="144.2" y="111.4">13</text>
<text x="144.2" y="108.9">12</text>
<text x="62.2" y="119">1</text>
<text x="70.6" y="119">2</text>
<text x="130.5" y="117.6">PB0(ICP)</text>
<text x="144.2" y="119">15</text>
<text x="144.2" y="116.5">14</text>
<text x="245.8" y="115.1">-1</text>
<text x="245.8" y="117.6">-2</text>
<text x="62.2" y="121.6">3</text>
<text x="62.2" y="124.1">5</text>
<text x="70.6" y="121.6">4</text>
<text x="70.6" y="124.1">6</text>
<text x="123.6" y="125.2">PB3(MOSI/OC2)</text>
<text x="124.9" y="122.7">PB2(SS/OC1B)</text>
<text x="128.2" y="120.1">PB1(OC1A)</text>
<text x="144.2" y="124.1">17</text>
<text x="144.2" y="121.6">16</text>
<text x="128.6" y="127.8">PB4(MISO)</text>
<text x="129.7" y="130.3">PB5(SCK)</text>
<text x="144.2" y="129.2">19</text>
<text x="144.2" y="126.6">18</text>
<text x="245.8" y="127.8">-1</text>
<text x="245.8" y="130.3">-2</text>
<text x="154.2" y="134.3" transform="rotate(-90 154.2 134.3)">1</text>
<text x="156.8" y="134.3" transform="rotate(-90 156.8 134.3)">2</text>
<text x="245.8" y="137.9">-1</text>
<text x="154.2" y="141.2" transform="rotate(-90 154.2 141.2)">3</text>
<text x="156.8" y="141.2" transform="rotate(-90 156.8 141.2)">4</text>
<text x="245.8" y="140.5">-2</text>
</g>
<text font-size="1.8" fill="#800000" x="70.2" y="73.3" transform="rotate(-90 70.2 73.3)">+</text>
<g font-size="1.4" fill="#808080">
<text x="166.3" y="63.5" transform="rotate(-90 166.3 63.5)">VCC</text>
<text x="166.3" y="71.1" transform="rotate(-90 166.3 71.1)">GND</text>
</g>
</svg>
